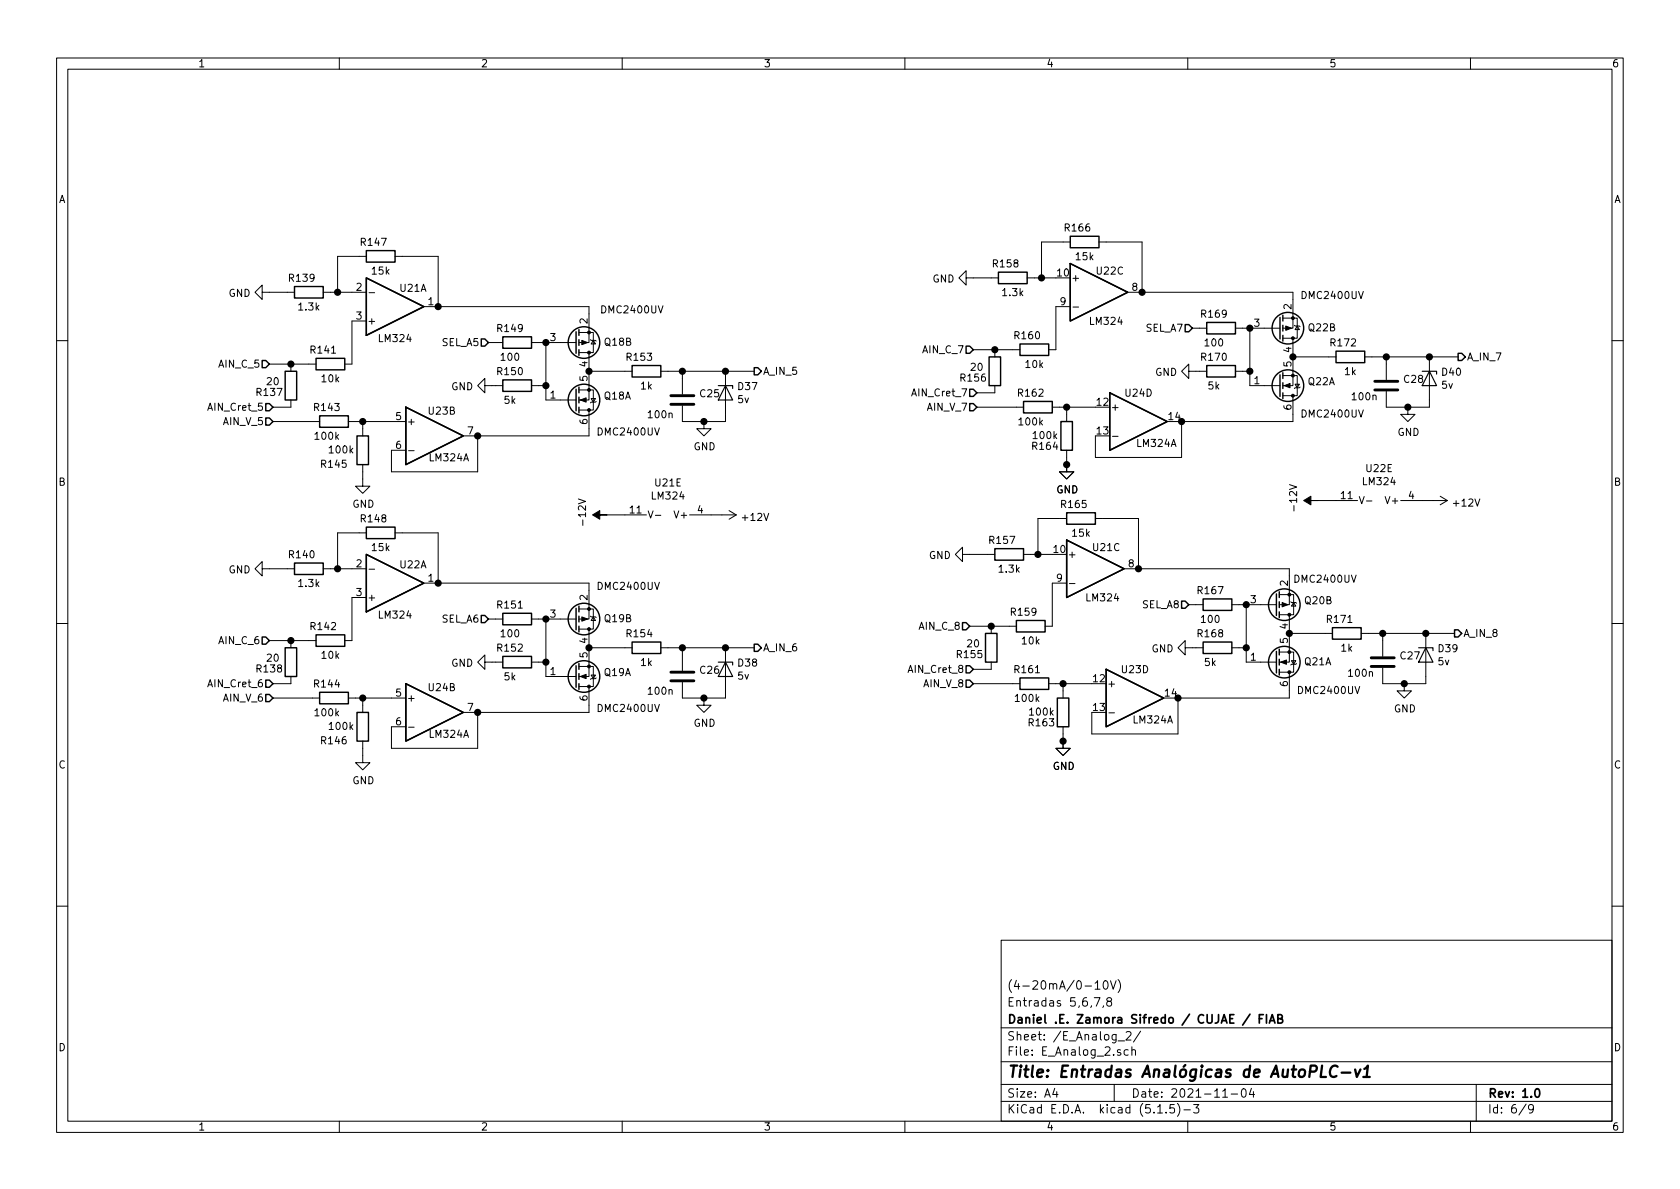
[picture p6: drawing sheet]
<svg xmlns="http://www.w3.org/2000/svg" width="297mm" height="210mm" viewBox="0 0 297 210" stroke-linecap="round" stroke-linejoin="round" font-family="sans-serif">
<g fill="none" stroke="#000" stroke-width=".18">
<path d="M10 10.3h277v189.9h-277zM12 12.2h273v186.1h-273zM60 10.3v1.9M110 10.3v1.9M160 10.3v1.9M210 10.3v1.9M260 10.3v1.9M46.4 51.7v-1.3l-1.3 1.3 1.3 1.3v-1.3h5.7M57.1 51.7h7.7M64.8 56.8h-2.6v7.6h-1.2M64.8 45.3h-5.1v6.4M65.3 51.8h.9"/>
<path d="M69.8 45.3h7.7v8.9M74.9 54.2h29.2v6.4h-1.7M102.4 58.8h2.5v3.6h-2.5M170.8 49.1v-1.2l-1.3 1.2 1.3 1.3v-1.3h5.7M181.6 49.1h5.1M189.2 42.8h-5.1v6.3M189.2 54.2h-2.5v7.6h-1.3M189.7 54.3h1M194.3 42.8h7.6v8.9M199.4 51.7h29.2v6.3h-1.8M210.8 58h2.6M218.4 58h7.9"/>
<path d="M221 58v10.2h5.3M226.8 56.3h2.6v3.5h-2.6M228.6 59.8v8.4h-1.8M228.9 57.5l.1 .2h.7l.2 .1M229.4 57.7l.3 .6h-.7zM10 60.2h2M47.6 64.4h8.3M48.3 74.5h8.2M51.4 70.7v1.3h-3.1M51.4 64.4v1.3M61.6 74.5h10.2M64.1 74.5v2.6"/>
<path d="M72.2 79.7h1M84.5 77.1v6.3h-15.3v-3.8h2.6M85.7 68.2v-1.3l-1.2 1.3 1.2 1.3v-1.3h3.2M86.4 60.6h2.5M94 68.2h2.5M94 60.6h7.9M96.5 60.6v10.1h5.4M102.4 69h2.5v3.5h-2.5M104.1 62.4v8.3h-1.7M104.1 65.7h7.7M104.1 72.5v4.6h-22.2M104.4 60.1l.1 .1h.8l.1 .1"/>
<path d="M104.5 70.5h.8l-.4 .6zM104.9 60.2l.4 .6h-.8zM105.4 71l-.1 .1h-.8l-.1 .1M116.8 65.7h16.5M120.6 65.7v4M124.5 74.5v1.3h1.2l-1.2 1.3-1.3-1.3h1.3M128.3 65.7v8.8h-7.7v-2.8M172.1 61.8h8.2M172.7 72h8.3M175.9 61.8v1.3M175.9 68.2v1.3h-3.2M186.1 72h7.6"/>
<path d="M188.6 79.6v3.8h1.3l-1.3 1.3-1.3-1.3h1.3M188.6 72v2.5M196.7 77.2h1M210.2 65.7v-1.3l-1.3 1.3 1.3 1.2v-1.2h3.2M218.4 65.7h2.6M226.8 66.4h2.6v3.6h-2.6M228.6 70v4.5h-19.7v6.4h-15.2v-3.8M228.6 63.1h7.6M229 67.9h.7l-.3 .7zM229.9 68.4l-.2 .2h-.7l-.1 .1M241.3 63.1h16.5M245.1 63.1v4.1"/>
<path d="M248.9 72v1.3h1.3l-1.3 1.2-1.3-1.2h1.3M252.7 63.1v8.9h-7.6v-2.8M285 60.2h2M64.1 82.2v3.8h1.3l-1.3 1.2-1.2-1.2h1.2M64.8 94.2h-5.1v6.4M69.8 94.2h7.7v8.9M107.3 91.1h7M114.6 90.3l.4 1.3 .5-1.3M115.9 91.1h.9M121.9 91.1h8.3M128.9 90.3l1.3 .8M130.2 91.1l-1.3 .7"/>
<path d="M170.2 98v-1.2l-1.3 1.2 1.3 1.3v-1.3h5.7M181 98h5.1M188.6 91.7h-5.1v6.3M193.7 91.7h7.6v8.9M233 88.5h7M240.3 87.8l.5 1.3 .4-1.3M241.6 88.6h1M247.6 88.5h8.3M254.6 87.8l1.3 .7M255.9 88.5l-1.3 .8M10 110.3h2M46.4 100.6v-1.3l-1.3 1.3 1.3 1.2v-1.2h5.7"/>
<path d="M47.6 113.3h8.3M51.4 113.3v1.2M51.4 119.6v1.3h-3.1M57.1 100.6h7.7M64.8 105.7h-2.6v7.6h-1.2M65.3 100.7h.9M74.9 103.1h29.2v6.4h-1.7M85.7 117.1v-1.3l-1.2 1.3 1.2 1.3v-1.3h3.2M86.4 109.5h2.5M94 117.1h2.5M94 109.5h7.9M96.5 109.5v10.1h5.4"/>
<path d="M102.4 107.7h2.5v3.5h-2.5M102.4 117.9h2.5v3.5h-2.5M104.1 111.2v8.4h-1.7M104.1 114.5h7.7M104.4 109l.1 .1h.8l.1 .1M104.5 119.4h.8l-.4 .6zM104.9 109.1l.4 .6h-.8zM105.4 119.9l-.1 .1h-.8l-.1 .1M116.8 114.5h16.5M120.6 114.5v4.1M128.3 114.5v8.9h-7.7v-2.8M171.4 110.7h8.3"/>
<path d="M175.3 110.7v1.3M175.3 117.1v1.3h-3.2M188.6 103.1h-2.5v7.6h-1.3M189.1 103.2h1M198.8 100.6h29.2v6.3h-1.8M209.5 114.5v-1.2l-1.2 1.2 1.2 1.3v-1.3h3.2M210.2 106.9h2.5M217.8 106.9h7.9M217.8 114.5h2.5M220.3 106.9v10.2h5.4M226.2 105.2h2.5v3.5h-2.5M226.2 115.3h2.5v3.6h-2.5"/>
<path d="M228 108.7v8.4h-1.8M228 118.9v4.5h-19.7v6.4h-15.3v-3.8M228 112h7.6M228.2 106.4l.1 .1h.8l.1 .2M228.3 116.8h.8l-.4 .7zM228.7 106.5l.4 .7h-.8zM229.2 117.3l-.1 .2h-.8l-.1 .1M240.7 112h16.5M244.5 112v4.1M252.1 112v8.9h-7.6v-2.8M285 110.3h2M48.3 123.4h8.2"/>
<path d="M61.6 123.4h10.2M64.1 131.1v3.8h1.3l-1.3 1.2-1.2-1.2h1.2M64.1 123.4v2.6M72.2 128.6h1M84.5 126v6.3h-15.3v-3.8h2.6M104.1 121.4v4.6h-22.2M124.5 123.4v1.3h1.2l-1.2 1.3-1.3-1.3h1.3M172.1 120.9h8.2M185.4 120.9h7.6M188 128.5v3.8h1.2l-1.2 1.3-1.3-1.3h1.3M188 120.9v2.5M196.1 126.1h1"/>
<path d="M248.3 120.9v1.3h1.3l-1.3 1.2-1.3-1.2h1.3M10 160.2h2M177 166.3h108v32h-108zM193.5 176.4h1l-.7 1.5M193.6 173.9l.5-.5v1.5M193.6 174.9h.9M195.1 177.8l-.1 .3M195.2 173.6l.2-.2a.8 .8 0 0 1 .5 .8 .8 .8 0 0 1-.5 .7l-.2-.1-.2-.4zM196 177.1l-.3-.3 .1-.2a.48 .48 0 0 1 .6-.1l.1 .2-.1 .3-.6 .1a.48 .48 0 0 0 0 .7l.2 .1 .5-.1v-.4l-.2-.3M196.3 173.4l.5 1.5 .5-1.5M197.7 173.2a1.71 1.71 0 0 1 0 2.3M285 160.2h2"/>
<path d="M60 198.3v1.9M110 198.3v1.9M160 198.3v1.9M177 194.8h108M177 191.8h108M177 187.8h108M177 181.8h108M186.5 192.5l-.4 1h1M186.8 193v1M197 191.8v3M197.7 184.1h1.1M199.1 182.6l.2-.2h.4l.3 .4-.9 1.1h.9"/>
<path d="M199.5 185.7l-.4-.1-.3 .3v.6l.3 .1 .4-.1M200.1 185.7l.2-.1 .4 .1 .1 .9M200.1 185.1v1.5M201.7 182.3l-1.3 2M204.7 196.8h.8M206.2 196.7v.1M207.6 195.3h-.7l-.1 .7 .2-.1 .5 .1 .2 .2-.1 .5-.2 .1-.6-.1M208.2 195.1a1.71 1.71 0 0 1 0 2.3M209.3 196.3h1.2M210 198.3v1.9M211 195.3h1l-.5 .6 .4 .1v.7l-.2 .1-.7-.1M216.2 194h.8"/>
<path d="M217.7 193.5h1.1M219.6 192.7l.4-.2a.94 .94 0 0 1 0 1.5 .82 .82 0 0 1-.4-1.3zM221.3 192.5l-.4 1h.9M221.6 193v1M260 198.3v1.9M261 191.8v6.5M269.8 195.2l-1.2 2M271.1 196l-.3 .3-.4-.1-.1-.2v-.4l.1-.2 .4-.1 .2 .2a1.19 1.19 0 0 1-.2 1.2l-.4 .1"/>
</g>
<path d="M221 179.3l-1.3 2M223.4 179.4h-.7v1.5M223.9 179.4v1.5M222.7 180.1h.4M224.4 180.9l.5-1.5 .5 1.5M224.6 180.5h.7M225.9 180.1h.5l.2-.1 .1-.3-.3-.3h-.5v1.5h.6l.3-.3a.41 .41 0 0 0-.4-.5M271.5 192.7l.2-.2a.81 .81 0 0 1 .6 .6 .81 .81 0 0 1-.3 .8l-.1 .1a.79 .79 0 0 1-.4-1.3z" fill="none" stroke="#000" stroke-width=".3"/>
<path d="M236.5 188.6a.88 .88 0 0 0-1 0 .88 .88 0 0 0-.4 1 .7 .7 0 0 0 .4 .8 .7 .7 0 0 0 .8-.1M237.2 189.7h1.6M239.6 189.1l.3 1.3 .6-1.3M241 190.4h1.2M241.2 189l.7-.6-.3 2" fill="none" stroke="#000" stroke-width=".41"/>
<g fill="none" stroke="#000" stroke-width=".25">
<path d="M52.1 50.7h5v2h-5zM64.8 44.3h5v2h-5zM64.8 49.1l10.1 5.1-10.1 5.1zM85.1 59.9h.6l.7 .7-.7 .6h-.6zM88.9 59.6h5.1v2h-5.1zM101.9 58.7v3.8M102.4 58.3v1M176.5 48.1h5.1v2.1h-5.1zM189.2 41.8h5.1v2h-5.1zM189.2 46.6l10.2 5.1-10.2 5.1zM209.5 57.4h.7l.6 .6-.6 .7h-.7zM213.4 57h5v2h-5z"/>
<path d="M226.3 56.1v3.8M226.8 55.7v1.1M226.8 57.5v1M226.8 59.3v1M46.4 63.7h.6l.6 .7-.6 .6h-.6zM47 73.9h.6l.7 .6-.7 .7h-.6zM47 71.4h.6l.7 .6-.7 .6h-.6zM50.4 65.7h2.1v5h-2.1zM55.9 63.4h5.1v2h-5.1zM56.5 73.5h5.1v2.1h-5.1zM63.1 77.1h2.1v5.1h-2.1zM71.8 72l10.1 5.1-10.1 5.1z"/>
<path d="M88.9 67.2h5.1v2h-5.1zM101.9 68.8v3.8M102.4 60.1v1M102.4 61.8v1.1M102.4 68.4v1.1M102.4 70.2v1M102.4 72v1M111.8 64.6h5v2.1h-5zM133.3 65h.7l.6 .7-.6 .6h-.7zM170.8 61.2h.6l.7 .6-.7 .7h-.6zM171.4 68.8h.7l.6 .7-.6 .6h-.7zM171.4 71.4h.7l.6 .6-.6 .6h-.7z"/>
<path d="M174.9 63.1h2v5.1h-2zM180.3 60.8h5.1v2.1h-5.1zM181 71h5.1v2h-5.1zM187.6 74.5h2v5.1h-2zM196.2 69.5l10.2 5-10.2 5.1zM213.4 64.6h5v2.1h-5zM226.3 66.3v3.8M226.8 65.9v1M226.8 67.7v1M226.8 69.5v1M236.2 62.1h5.1v2h-5.1zM257.8 62.5h.6l.7 .6-.7 .6h-.6z"/>
<path d="M52.1 99.6h5v2h-5zM64.8 93.2h5v2h-5zM64.8 98l10.1 5.1-10.1 5.1zM175.9 97h5.1v2.1h-5.1zM188.6 90.7h5.1v2h-5.1zM188.6 95.5l10.2 5.1-10.2 5.1zM46.4 112.6h.6l.6 .7-.6 .6h-.6zM50.4 114.5h2.1v5.1h-2.1zM55.9 112.3h5.1v2h-5.1zM85.1 108.8h.6l.7 .7-.7 .6h-.6zM88.9 116.1h5.1v2h-5.1zM88.9 108.5h5.1v2h-5.1z"/>
<path d="M101.9 107.6v3.8M101.9 117.7v3.8M102.4 107.2v1M102.4 109v1M102.4 110.7v1.1M102.4 117.3v1.1M102.4 119.1v1M111.8 113.5h5v2.1h-5zM133.3 113.9h.7l.6 .6-.6 .7h-.7zM170.2 110.1h.6l.6 .6-.6 .7h-.6zM170.8 117.7h.6l.7 .7-.7 .6h-.6zM174.2 112h2.1v5.1h-2.1z"/>
<path d="M179.7 109.7h5.1v2.1h-5.1zM180.3 119.9h5.1v2h-5.1zM195.6 118.4l10.1 5-10.1 5.1zM208.9 106.3h.6l.7 .6-.7 .7h-.6zM212.7 105.9h5.1v2h-5.1zM212.7 113.5h5.1v2.1h-5.1zM225.7 105v3.8M225.7 115.2v3.8M226.2 104.6v1.1M226.2 106.4v1M226.2 108.2v1M226.2 114.8v1"/>
<path d="M226.2 116.6v1M226.2 118.4v1M235.6 111h5.1v2h-5.1zM257.2 111.4h.6l.6 .6-.6 .6h-.6zM47 120.3h.6l.7 .6-.7 .6h-.6zM47 122.8h.6l.7 .6-.7 .7h-.6zM56.5 122.4h5.1v2.1h-5.1zM63.1 126h2.1v5.1h-2.1zM71.8 120.9l10.1 5.1-10.1 5.1zM102.4 120.9v1M170.8 120.3h.6l.7 .6-.7 .6h-.6zM186.9 123.4h2.1v5.1h-2.1z"/>
<circle cx="227.7" cy="58" r="2.79"/>
<circle cx="103.3" cy="60.6" r="2.79"/>
<circle cx="103.3" cy="70.7" r="2.79"/>
<circle cx="227.7" cy="68.2" r="2.79"/>
<circle cx="103.3" cy="109.5" r="2.79"/>
<circle cx="103.3" cy="119.6" r="2.79"/>
<circle cx="227.1" cy="106.9" r="2.79"/>
<circle cx="227.1" cy="117.1" r="2.79"/>
</g>
<path d="M127 68.2h2.5v.5M128.3 68.2l1.2 2.5h-2.5zM251.5 65.7h2.5v.5M252.7 65.7l1.3 2.5h-2.5zM127 117.1h2.5v.5M128.3 117.1l1.2 2.5h-2.5zM250.8 114.5h2.6v.6M252.1 114.5l1.3 2.6h-2.6z" fill="none" stroke="#000" stroke-width=".2"/>
<path d="M118.6 71.5h4.1M118.6 70h4.1M243.1 69h4M243.1 67.4h4M118.6 118.9h4.1M242.4 117.9h4.1M242.4 116.3h4.1M118.6 120.4h4.1" fill="none" stroke="#000" stroke-width=".51"/>
<g fill="#000" stroke="#000" stroke-width=".18">
<path d="M227.3 57.7l1 .3-1 .4zM102.6 70.7l1-.3v.7zM102.9 60.2l1 .4-1 .4zM227.1 68.2l1-.4v.8zM104.8 91.1l1.2-.8v.8h1.3h-1.3v.7zM230.5 88.5l1.3-.7v.7h1.2h-1.2v.8zM102.6 119.6l1-.4v.8zM102.9 109.1l1 .4-1 .3zM226.4 117.1l1.1-.4v.8zM226.7 106.5l1 .4-1 .4z"/>
<circle cx="104.1" cy="58.8" r=".25"/>
<circle cx="228.6" cy="59.8" r=".25"/>
<circle cx="228.6" cy="56.3" r=".25"/>
<circle cx="104.1" cy="72.5" r=".25"/>
<circle cx="104.1" cy="69" r=".25"/>
<circle cx="104.1" cy="62.4" r=".25"/>
<circle cx="228.6" cy="66.4" r=".25"/>
<circle cx="228.6" cy="70" r=".25"/>
<circle cx="104.1" cy="107.7" r=".25"/>
<circle cx="104.1" cy="111.2" r=".25"/>
<circle cx="104.1" cy="117.9" r=".25"/>
<circle cx="228" cy="108.7" r=".25"/>
<circle cx="228" cy="118.9" r=".25"/>
<circle cx="228" cy="105.2" r=".25"/>
<circle cx="228" cy="115.3" r=".25"/>
<circle cx="104.1" cy="121.4" r=".25"/>
</g>
<g fill="#000" stroke="#000" stroke-width=".25">
<circle cx="59.7" cy="51.7" r=".51"/>
<circle cx="77.5" cy="54.2" r=".51"/>
<circle cx="184.2" cy="49.1" r=".51"/>
<circle cx="201.9" cy="51.7" r=".51"/>
<circle cx="221" cy="58" r=".51"/>
<circle cx="51.4" cy="64.4" r=".51"/>
<circle cx="64.1" cy="74.5" r=".51"/>
<circle cx="84.5" cy="77.1" r=".51"/>
<circle cx="96.5" cy="68.2" r=".51"/>
<circle cx="96.5" cy="60.6" r=".51"/>
<circle cx="104.1" cy="65.7" r=".51"/>
<circle cx="120.7" cy="65.7" r=".51"/>
<circle cx="124.5" cy="74.5" r=".51"/>
<circle cx="128.3" cy="65.7" r=".51"/>
<circle cx="175.9" cy="61.8" r=".51"/>
<circle cx="188.6" cy="72" r=".51"/>
<circle cx="208.9" cy="74.5" r=".51"/>
<circle cx="221" cy="65.7" r=".51"/>
<circle cx="228.6" cy="63.1" r=".51"/>
<circle cx="245.1" cy="63.1" r=".51"/>
<circle cx="248.9" cy="72" r=".51"/>
<circle cx="252.7" cy="63.1" r=".51"/>
<circle cx="183.5" cy="98" r=".51"/>
<circle cx="188.6" cy="82.2" r=".51"/>
<circle cx="51.4" cy="113.3" r=".51"/>
<circle cx="59.7" cy="100.6" r=".51"/>
<circle cx="77.5" cy="103.1" r=".51"/>
<circle cx="96.5" cy="117.1" r=".51"/>
<circle cx="96.5" cy="109.5" r=".51"/>
<circle cx="104.1" cy="114.5" r=".51"/>
<circle cx="120.7" cy="114.5" r=".51"/>
<circle cx="128.3" cy="114.5" r=".51"/>
<circle cx="175.3" cy="110.7" r=".51"/>
<circle cx="201.3" cy="100.6" r=".51"/>
<circle cx="220.3" cy="114.5" r=".51"/>
<circle cx="220.3" cy="106.9" r=".51"/>
<circle cx="228" cy="112" r=".51"/>
<circle cx="244.5" cy="112" r=".51"/>
<circle cx="252.1" cy="112" r=".51"/>
<circle cx="64.1" cy="123.4" r=".51"/>
<circle cx="84.5" cy="126" r=".51"/>
<circle cx="124.5" cy="123.4" r=".51"/>
<circle cx="188" cy="120.9" r=".51"/>
<circle cx="188" cy="131.1" r=".51"/>
<circle cx="208.3" cy="123.4" r=".51"/>
<circle cx="248.3" cy="120.9" r=".51"/>
</g>
<text font-size="2.8" x="178" y="190.5">Title: Entradas Analógicas de AutoPLC-v1</text>
<g font-size="2.1">
<text x="178" y="178">Entradas 5,6,7,8</text>
<text x="178" y="175">(4-20mA/0-10V)</text>
<text x="178" y="184">Sheet: /E_Analog_2/</text>
<text x="178" y="181">Daniel .E. Zamora Sifredo / CUJAE / FIAB</text>
<text x="178" y="186.7">File: E_Analog_2.sch</text>
<text x="178" y="196.9">KiCad E.D.A. kicad (5.1.5)-3</text>
<text x="178" y="194.1">Size: A4</text>
<text x="200" y="194.1">Date: 2021-11-04</text>
<text x="263" y="194.1">Rev: 1.0</text>
<text x="263" y="196.9">Id: 6/9</text>
</g>
<g font-size="1.8">
<text x="35" y="11.9">1</text>
<text x="85" y="11.9">2</text>
<text x="135" y="11.9">3</text>
<text x="185" y="11.9">4</text>
<text x="235" y="11.9">5</text>
<text x="285" y="11.9">6</text>
<text x="10.4" y="35.9">A</text>
<text x="285.4" y="35.9">A</text>
<text x="188.4" y="40.9">R166</text>
<text x="63.9" y="43.5">R147</text>
<text x="175.7" y="47.3">R158</text>
<text x="190.3" y="46">15k</text>
<text x="40.4" y="52.5">GND</text>
<text x="51.2" y="49.8">R139</text>
<text x="63" y="51.4">2</text>
<text x="65.8" y="48.6">15k</text>
<text x="70.8" y="51.6">U21A</text>
<text x="75.7" y="54">1</text>
<text x="164.9" y="50">GND</text>
<text x="177.3" y="52.4">1.3k</text>
<text x="187" y="48.9">10</text>
<text x="187.5" y="54">9</text>
<text x="189.4" y="49.8">+</text>
<text x="194" y="48.6">U22C</text>
<text x="200.2" y="51.4">8</text>
<text x="230.4" y="52.9">DMC2400UV</text>
<text x="52.9" y="54.9">1.3k</text>
<text x="63" y="56.5">3</text>
<text x="64.9" y="57.4">+</text>
<text x="88.1" y="58.7">R149</text>
<text x="103.9" y="57.2" transform="rotate(-90 103.9 57.2)">2</text>
<text x="106.5" y="55.4">DMC2400UV</text>
<text x="179.5" y="60">R160</text>
<text x="192.8" y="57.4">LM324</text>
<text x="202.6" y="58.7">SEL_A7</text>
<text x="212.5" y="56.2">R169</text>
<text x="221.8" y="57.8">3</text>
<text x="228.3" y="54.7" transform="rotate(-90 228.3 54.7)">2</text>
<text x="231.4" y="58.6">Q22B</text>
<text x="38.8" y="65">AIN_C_5</text>
<text x="55" y="62.5">R141</text>
<text x="67.1" y="60.5">LM324</text>
<text x="78.2" y="61.2">SEL_A5</text>
<text x="88.7" y="63.8">100</text>
<text x="97.3" y="60.3">3</text>
<text x="103.9" y="64.9" transform="rotate(-90 103.9 64.9)">4</text>
<text x="107" y="61.1">Q18B</text>
<text x="110.9" y="63.8">R153</text>
<text x="163.3" y="62.5">AIN_C_7</text>
<text x="171.7" y="65.6">20</text>
<text x="181.4" y="65.1">10k</text>
<text x="212.5" y="63.8">R170</text>
<text x="213.2" y="61.3">100</text>
<text x="228.3" y="64.9" transform="rotate(-90 228.3 64.9)">5</text>
<text x="228.3" y="62.3" transform="rotate(-90 228.3 62.3)">4</text>
<text x="235.4" y="61.3">R172</text>
<text x="259.3" y="63.7">A_IN_7</text>
<text x="45.5" y="70">R137</text>
<text x="47.3" y="68.1">20</text>
<text x="56.9" y="67.6">10k</text>
<text x="79.8" y="69">GND</text>
<text x="88.1" y="66.3">R150</text>
<text x="89.2" y="71.4">5k</text>
<text x="97.3" y="70.5">1</text>
<text x="103.9" y="67.4" transform="rotate(-90 103.9 67.4)">5</text>
<text x="106.9" y="70.7">Q18A</text>
<text x="113.3" y="68.9">1k</text>
<text x="123.9" y="70.3">C25</text>
<text x="130.5" y="71.3">5v</text>
<text x="130.6" y="69">D37</text>
<text x="134.9" y="66.3">A_IN_5</text>
<text x="161.7" y="70.1">AIN_Cret_7</text>
<text x="170" y="67.5">R156</text>
<text x="180.1" y="70.1">R162</text>
<text x="194" y="71.7">12</text>
<text x="199" y="70.1">U24D</text>
<text x="204.2" y="66.5">GND</text>
<text x="213.7" y="68.9">5k</text>
<text x="221.8" y="67.9">1</text>
<text x="231.3" y="68.1">Q22A</text>
<text x="237.8" y="66.3">1k</text>
<text x="239.2" y="70.8">100n</text>
<text x="248.3" y="67.7">C28</text>
<text x="254.9" y="68.8">5v</text>
<text x="255" y="66.4">D40</text>
<text x="37.2" y="72.6">AIN_Cret_5</text>
<text x="39.5" y="75.2">AIN_V_5</text>
<text x="55.7" y="72.7">R143</text>
<text x="55.8" y="77.8">100k</text>
<text x="70" y="74.3">5</text>
<text x="71.9" y="75.2">+</text>
<text x="75.8" y="73.3">U23B</text>
<text x="82.7" y="76.8">7</text>
<text x="103.9" y="75" transform="rotate(-90 103.9 75)">6</text>
<text x="105.9" y="77">DMC2400UV</text>
<text x="114.8" y="74">100n</text>
<text x="164" y="72.6">AIN_V_7</text>
<text x="180.3" y="75.2">100k</text>
<text x="182.8" y="77.6">100k</text>
<text x="194" y="76.8">13</text>
<text x="196.3" y="72.6">+</text>
<text x="206.7" y="74.3">14</text>
<text x="228.3" y="72.5" transform="rotate(-90 228.3 72.5)">6</text>
<text x="230.4" y="73.8">DMC2400UV</text>
<text x="247.1" y="77.1">GND</text>
<text x="56.9" y="82.7">R145</text>
<text x="58.3" y="80.2">100k</text>
<text x="70" y="79.4">6</text>
<text x="76" y="81.6">LM324A</text>
<text x="122.6" y="79.6">GND</text>
<text x="182.7" y="79.5">R164</text>
<text x="201.1" y="79">LM324A</text>
<text x="241.6" y="83.5">U22E</text>
<text x="10.4" y="85.9">B</text>
<text x="62.3" y="89.8">GND</text>
<text x="115.4" y="88.3">LM324</text>
<text x="115.9" y="86">U21E</text>
<text x="186.8" y="87.2">GND</text>
<text x="187.8" y="89.8">R165</text>
<text x="229.3" y="90" transform="rotate(-90 229.3 90)">-12V</text>
<text x="237.2" y="88.3">11</text>
<text x="241.1" y="85.8">LM324</text>
<text x="245.3" y="89.1">V+</text>
<text x="249.1" y="88.3">4</text>
<text x="257.1" y="89.6">+12V</text>
<text x="285.4" y="85.9">B</text>
<text x="63.9" y="92.4">R148</text>
<text x="103.6" y="92.5" transform="rotate(-90 103.6 92.5)">-12V</text>
<text x="111.4" y="90.8">11</text>
<text x="119.6" y="91.7">V+</text>
<text x="123.3" y="90.8">4</text>
<text x="131.4" y="92.1">+12V</text>
<text x="189.7" y="94.9">15k</text>
<text x="40.4" y="101.4">GND</text>
<text x="51.2" y="98.7">R140</text>
<text x="63" y="100.3">2</text>
<text x="65.8" y="97.5">15k</text>
<text x="70.8" y="100.5">U22A</text>
<text x="164.2" y="98.9">GND</text>
<text x="175.1" y="96.2">R157</text>
<text x="176.7" y="101.3">1.3k</text>
<text x="186.4" y="97.8">10</text>
<text x="188.7" y="98.7">+</text>
<text x="193.3" y="97.5">U21C</text>
<text x="199.5" y="100.3">8</text>
<text x="52.9" y="103.8">1.3k</text>
<text x="63" y="105.4">3</text>
<text x="64.9" y="106.3">+</text>
<text x="75.7" y="102.9">1</text>
<text x="88.1" y="107.6">R151</text>
<text x="103.9" y="106.1" transform="rotate(-90 103.9 106.1)">2</text>
<text x="105.9" y="104.3">DMC2400UV</text>
<text x="186.8" y="102.9">9</text>
<text x="192.2" y="106.3">LM324</text>
<text x="202" y="107.6">SEL_A8</text>
<text x="211.9" y="105.1">R167</text>
<text x="221.1" y="106.7">3</text>
<text x="227.7" y="103.6" transform="rotate(-90 227.7 103.6)">2</text>
<text x="229.1" y="103">DMC2400UV</text>
<text x="230.8" y="106.9">Q20B</text>
<text x="38.8" y="113.9">AIN_C_6</text>
<text x="55" y="111.4">R142</text>
<text x="67.1" y="109.4">LM324</text>
<text x="78.2" y="110.1">SEL_A6</text>
<text x="88.7" y="112.7">100</text>
<text x="97.3" y="109.2">3</text>
<text x="103.9" y="113.8" transform="rotate(-90 103.9 113.8)">4</text>
<text x="107" y="110">Q19B</text>
<text x="110.9" y="112.7">R154</text>
<text x="162.7" y="111.4">AIN_C_8</text>
<text x="178.9" y="108.9">R159</text>
<text x="180.8" y="114">10k</text>
<text x="211.9" y="112.7">R168</text>
<text x="212.5" y="110.2">100</text>
<text x="227.7" y="113.8" transform="rotate(-90 227.7 113.8)">5</text>
<text x="227.7" y="111.2" transform="rotate(-90 227.7 111.2)">4</text>
<text x="234.7" y="110.2">R171</text>
<text x="258.7" y="112.6">A_IN_8</text>
<text x="45.5" y="118.9">R138</text>
<text x="47.3" y="117">20</text>
<text x="56.9" y="116.5">10k</text>
<text x="79.8" y="117.9">GND</text>
<text x="88.1" y="115.2">R152</text>
<text x="97.3" y="119.4">1</text>
<text x="103.9" y="116.3" transform="rotate(-90 103.9 116.3)">5</text>
<text x="106.9" y="119.6">Q19A</text>
<text x="113.3" y="117.8">1k</text>
<text x="123.9" y="119.1">C26</text>
<text x="130.6" y="117.9">D38</text>
<text x="134.9" y="115.2">A_IN_6</text>
<text x="161" y="119">AIN_Cret_8</text>
<text x="169.3" y="116.4">R155</text>
<text x="171.1" y="114.5">20</text>
<text x="179.5" y="119">R161</text>
<text x="198.4" y="119">U23D</text>
<text x="203.6" y="115.4">GND</text>
<text x="213" y="117.8">5k</text>
<text x="221.1" y="116.8">1</text>
<text x="230.7" y="117.6">Q21A</text>
<text x="237.2" y="115.2">1k</text>
<text x="238.6" y="119.7">100n</text>
<text x="247.7" y="116.6">C27</text>
<text x="254.3" y="117.6">5v</text>
<text x="254.4" y="115.3">D39</text>
<text x="37.2" y="121.5">AIN_Cret_6</text>
<text x="39.5" y="124.1">AIN_V_6</text>
<text x="55.7" y="121.6">R144</text>
<text x="70" y="123.2">5</text>
<text x="71.9" y="124.1">+</text>
<text x="75.8" y="122.2">U24B</text>
<text x="82.7" y="125.7">7</text>
<text x="89.2" y="120.3">5k</text>
<text x="103.9" y="123.9" transform="rotate(-90 103.9 123.9)">6</text>
<text x="105.9" y="125.9">DMC2400UV</text>
<text x="114.8" y="122.9">100n</text>
<text x="130.5" y="120.2">5v</text>
<text x="163.4" y="121.5">AIN_V_8</text>
<text x="179.7" y="124.1">100k</text>
<text x="193.3" y="120.6">12</text>
<text x="193.3" y="125.7">13</text>
<text x="195.7" y="121.5">+</text>
<text x="206" y="123.2">14</text>
<text x="227.7" y="121.4" transform="rotate(-90 227.7 121.4)">6</text>
<text x="229.7" y="122.7">DMC2400UV</text>
<text x="246.5" y="126">GND</text>
<text x="55.8" y="126.7">100k</text>
<text x="56.9" y="131.6">R146</text>
<text x="58.3" y="129.1">100k</text>
<text x="70" y="128.3">6</text>
<text x="76" y="130.5">LM324A</text>
<text x="122.6" y="128.5">GND</text>
<text x="182" y="128.4">R163</text>
<text x="182.2" y="126.5">100k</text>
<text x="200.5" y="127.9">LM324A</text>
<text x="10.4" y="135.9">C</text>
<text x="186.1" y="136.1">GND</text>
<text x="285.4" y="135.9">C</text>
<text x="62.3" y="138.7">GND</text>
<text x="10.4" y="185.9">D</text>
<text x="285.4" y="185.9">D</text>
<text x="35" y="199.9">1</text>
<text x="85" y="199.9">2</text>
<text x="135" y="199.9">3</text>
<text x="185" y="199.9">4</text>
<text x="235" y="199.9">5</text>
<text x="285" y="199.9">6</text>
</g>
</svg>
